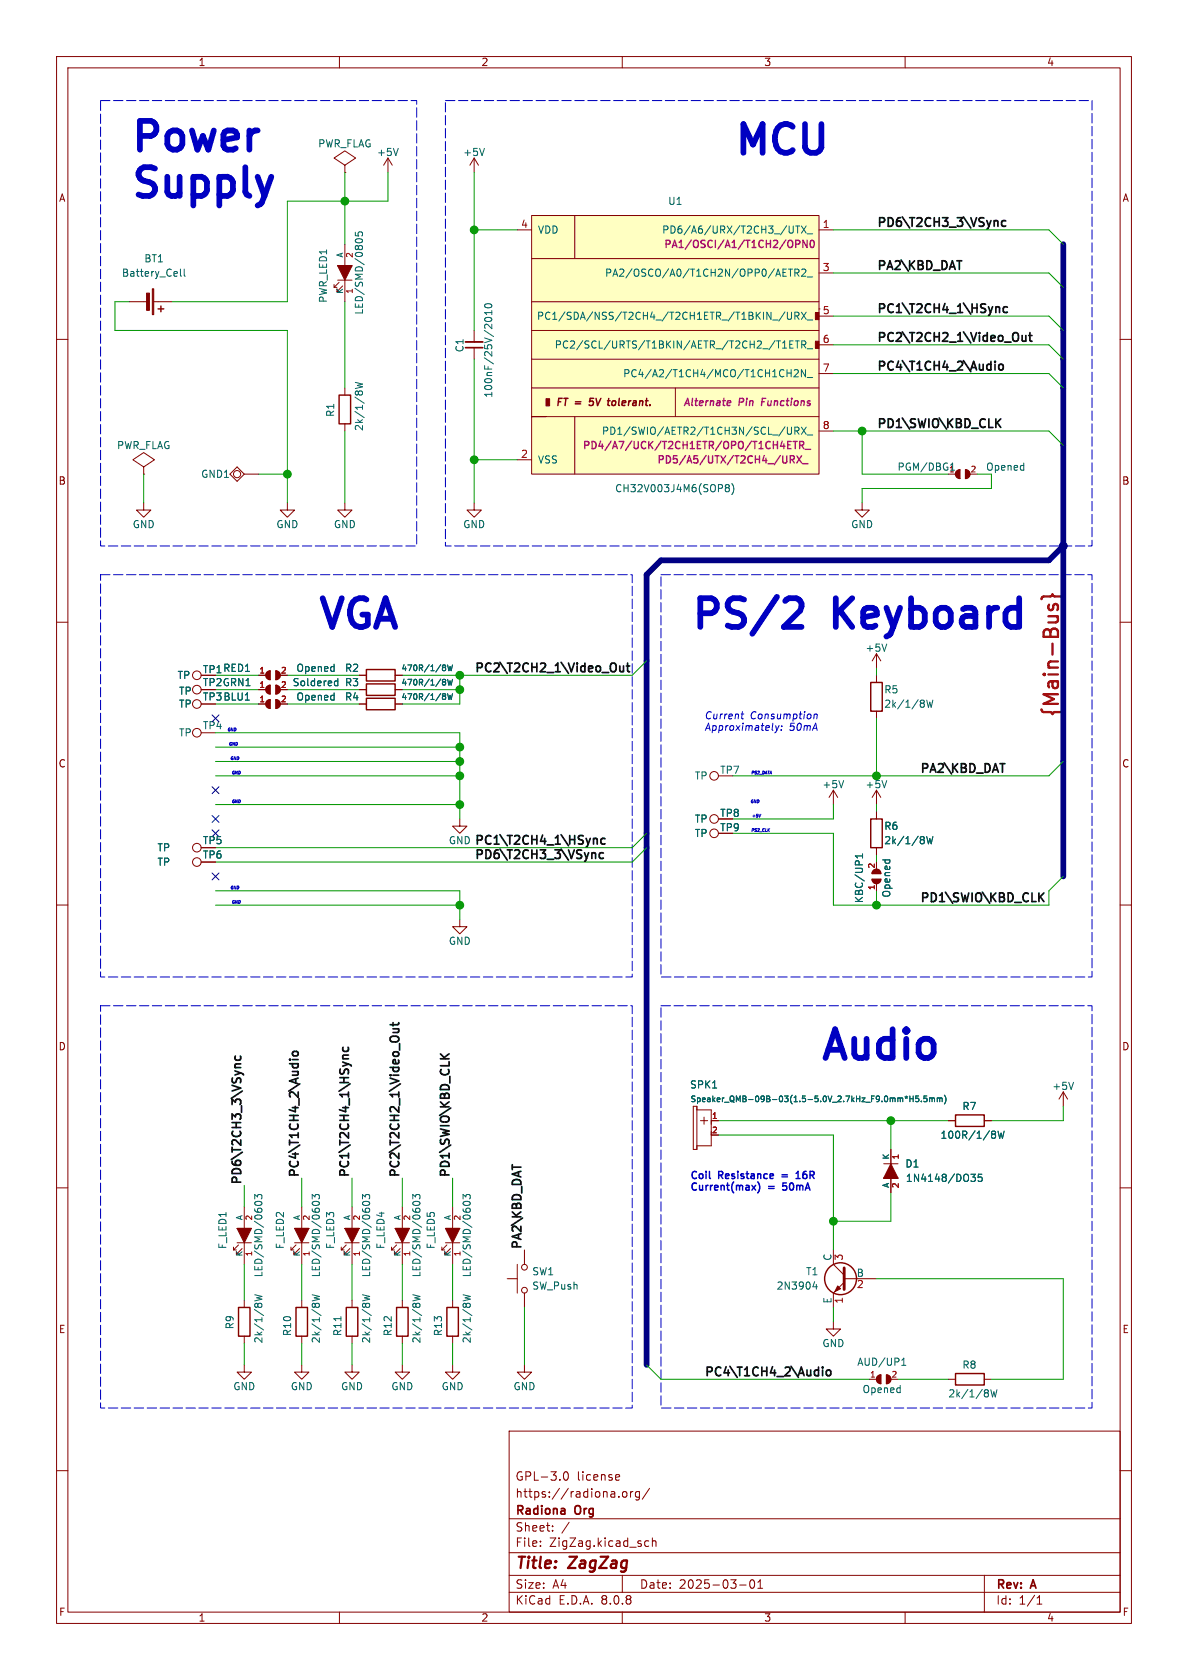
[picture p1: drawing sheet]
<svg xmlns="http://www.w3.org/2000/svg" width="210mm" height="297mm" viewBox="0 0 210 297" stroke-linecap="round" stroke-linejoin="round" font-family="sans-serif">
<g fill="none" stroke="#840000" stroke-width=".18">
<path d="M10 10h190v277h-190zM12 12h186v273h-186zM60 10v2M110 10v2M160 10v2M61 29.2l1.9-1.3-1.9-1.2-1.9 1.2 1.9 1.3v1.3M61 30.5h.1M83.8 27.9l-.7 1.3M83.8 27.9v2.6M83.8 27.9l.8 1.3M22.9 53.3h3.3M27.2 53.3h3.3"/>
<path d="M59.1 50.3v.5M59.7 47h2.5zM59.7 49.5h2.5M59.9 49.9l-.8 .9h.5M60.6 50.5l-1 1.1v-.5M61 43.2v3.8M61 49.5v3.8M83.8 58.4v2.1M10 60h2M61 68.6v1.3M61 74.9v1.3M83.8 61.6v1.9"/>
<path d="M198 60h2M25.4 88.9v1.3h1.3l-1.3 1.2-1.3-1.2h1.3M25.4 82.6l1.9-1.3-1.9-1.3-1.9 1.3 1.9 1.3v1.2M25.4 83.8h.1M41.9 82.6l1.3 1.2-1.3 1.3-1.3-1.3zM43.2 83.8h2.5M50.8 88.9v1.3h1.3l-1.3 1.2-1.3-1.2h1.3M61 88.9v1.3h1.2l-1.2 1.2-1.3-1.2h1.3M83.8 88.9v1.3h1.3l-1.3 1.2-1.3-1.2h1.3M152.4 88.9v1.3h1.3l-1.3 1.2-1.3-1.2h1.3M167.6 83.8h1.3M171.4 83.8h1.3"/>
<path d="M10 110h2M154.9 115.6v2.5M154.9 119.4v1.3M154.9 115.6l-.7 1.2M154.9 115.6l.8 1.2M198 110h2M147.3 139.7l.8 1.3M147.3 139.7v2.5M147.3 139.7l-.7 1.3M154.9 125.7v1.3M154.9 139.7v2.5M154.9 139.7l-.7 1.3"/>
<path d="M154.9 139.7l.8 1.3M10 160h2M154.9 152.4v1.3M154.9 156.2v1.3M198 160h2M81.3 162.6v1.2h1.2l-1.2 1.3-1.3-1.3h1.3M10 210h2M41.9 217.2h2.5zM41.9 219.7h2.5M43.2 213.4v3.8M43.2 219.7v3.8M52.1 217.2h2.5z"/>
<path d="M52.1 219.7h2.5M53.3 213.4v3.8M53.3 219.7v3.8M61 217.2h2.5zM61 219.7h2.5M62.2 213.4v3.8M62.2 219.7v3.8M69.8 217.2h2.6zM69.8 219.7h2.6M71.1 213.4v3.8M71.1 219.7v3.8M78.7 217.2h2.6z"/>
<path d="M78.7 219.7h2.6M80 213.4v3.8M80 219.7v3.8M198 210h2M41.3 220.5v.5M42.2 220.1l-.9 .9h.5M42.8 220.7l-1 1v-.5M43.2 229.9v1.2M43.2 236.2v1.3M51.4 220.5v.5M52.3 220.1l-.9 .9h.5M53 220.7l-1.1 1v-.5"/>
<path d="M53.3 229.9v1.2M53.3 236.2v1.3M60.3 220.5v.5M61.2 220.1l-.9 .9h.5M61.8 220.7l-1 1v-.5M62.2 229.9v1.2M62.2 236.2v1.3M69.2 220.5v.5M70.1 220.1l-.9 .9h.5M70.7 220.7l-1 1v-.5M71.1 229.9v1.2M71.1 236.2v1.3"/>
<path d="M78.1 220.5v.5M79 220.1l-.9 .9h.5M79.6 220.7l-1 1v-.5M80 229.9v1.2M80 236.2v1.3M89.7 226.1h1.7M91.4 223.5v5.1M92.7 221v2.5M92.7 228.6v2.5M43.2 241.3v1.3h1.2l-1.2 1.2-1.3-1.2h1.3M53.3 241.3v1.3h1.3l-1.3 1.2-1.2-1.2h1.2M62.2 241.3v1.3h1.3l-1.3 1.2-1.2-1.2h1.2"/>
<path d="M71.1 241.3v1.3h1.3l-1.3 1.2-1.3-1.2h1.3M80 241.3v1.3h1.3l-1.3 1.2-1.3-1.2h1.3M90 253h108v32h-108zM92.7 241.3v1.3h1.3l-1.3 1.2-1.3-1.2h1.3M10 260h2M90 278.5h108M90 274.5h108M90 268.5h108M95.5 273.2v.2M95.5 272.5v.1M97.7 270.5v.2M97.7 269.8v.1"/>
<path d="M99.8 260.3l.2-.1a.81 .81 0 0 1 .5 .6 .81 .81 0 0 1-.2 .8l-.2 .1a.81 .81 0 0 1-.3-1.4zM100.6 269.1l-1.3 1.9M109 260.7l.5 .1v.2l-.7 .2M109.4 264.5v.2M109.5 261.6l-.5 .1M110 278.5v3M110.1 263.8l.2-.1 .4 .1 .1 .6-.1 .2-.4 .1-.2-.2zM111.5 263.7v1M111.9 263.7l-.3 .1-.1 .2M113 263.8l-.4-.1-.3 .3v.4l.2 .2h.5M113 263.7v1.2l-.3 .3-.3-.1M114 273.2l.3 .2 .4-.1"/>
<path d="M114.7 272.5l-.4-.1-.3 .1M114.8 263.1l-1.3 1.9M115.3 272.5l.2-.1 .4 .1 .1 .9M115.3 271.9v1.5M132.7 279.4l.2-.1a.81 .81 0 0 1 .6 .6 .81 .81 0 0 1-.3 .8l-.2 .1a.81 .81 0 0 1-.3-1.4zM134 279.7l.4-.4v1.5M174 278.5v6.5M198 260h2M60 285v2M90 281.5h108M110 285v2M130.8 280.2h1.1"/>
<path d="M134 280.8h.8M160 285v2M183.3 283.6h.9M183.3 282.5l.5-.4v1.5"/>
<circle cx="41.9" cy="83.8" r=".63"/>
<circle cx="126.2" cy="137.2" r=".76"/>
<circle cx="126.2" cy="147.3" r=".76"/>
<circle cx="126.2" cy="144.8" r=".76"/>
<circle cx="92.7" cy="224" r=".51"/>
<circle cx="92.7" cy="228.1" r=".51"/>
</g>
<g fill="none" stroke="#840000" stroke-width=".25">
<path d="M27.9 54.6h1.1M28.4 54.1v1M59.9 69.9h2.1v5h-2.1zM169 83.4v.7M169.1 83.3l.6-.2v1.5a.76 .76 0 0 1-.7-.5 .76 .76 0 0 1 .1-.8zM169.2 83.3v1M169.3 83.3v1M169.4 83.2v1.3M169.5 83.1v1.4M170.7 83.1a.76 .76 0 0 1 .8 .7 .76 .76 0 0 1-.8 .8zM170.8 83.1v1.4M170.9 83.2v1.3"/>
<path d="M171.1 83.3v1M171.2 83.3v.9M171.3 83.4v.8M153.9 120.7h2.1v5h-2.1zM154.2 155.4h1.5a.76 .76 0 0 1-.8 .8 .76 .76 0 0 1-.7-.8zM154.2 155.6h1.4M154.2 154.3h1.4M154.3 155.7h1.3M154.3 154.2h1.3M154.4 153.9a.76 .76 0 0 1 .8-.2 .76 .76 0 0 1 .5 .7h-1.5zM154.4 156h1M154.4 155.8h1"/>
<path d="M154.4 154.1h1M154.4 153.9h.9M154.6 156.1h.6M154.6 153.8h.7M42.2 231.1h2v5.1h-2zM52.3 231.1h2.1v5.1h-2.1zM61.2 231.1h2v5.1h-2zM70.1 231.1h2v5.1h-2zM79 231.1h2v5.1h-2z"/>
</g>
<g fill="none" stroke="#006464" stroke-width=".18">
<path d="M85.6 26.2l-.4 1.3M31.9 47.6v1.1l.2 .1M32.6 47.6v1.1l.1 .1M62.8 41.1v.6h.6l-.1-.2 .1-.4 .1-.1 .5 .1 .1 .1-.1 .5M63.3 42.9l-.4-.1-.1-.2a.68 .68 0 0 1 .6-.4 .68 .68 0 0 1 .7 .4l-.1 .2-.4 .1M85.7 53.9a.75 .75 0 0 1 1.2 .2 .72 .72 0 0 1-1.2-.1zM86.2 56.8l-.4-.1-.1-.2a.68 .68 0 0 1 .6-.4 .68 .68 0 0 1 .6 .4l-.1 .2-.3 .1M86.9 54.9v.7M86.9 55.3h-1.2l.3 .3M62.8 67.6l1.3 .3-.9 .2 .9 .3-1.3 .3M62.9 69.2l.2-.1 .2 .1M63.4 69.2l.2-.1 .4 .1"/>
<path d="M168 83.1h.8M168.2 82.2l.2-.3v1.2M149.1 138l-.4 1.3M156.8 138l-.5 1.3M163.3 123.8l.1 .2-.1 .3M163.3 124.4l.1 .2-.1 .4M163.8 123.8l.3 1.2 .3-.9 .2 .9 .3-1.2M152.5 151v.7M152.5 151.3h-1.3l.4 .4M45 212v-.8l.5 .4 .1-.4h.6l.1 .2-.1 .6M45.5 213.1l-.3-.1-.2-.2a.68 .68 0 0 1 .7-.4 .68 .68 0 0 1 .6 .4l-.1 .2-.4 .1M55.2 212v-.8l.5 .4 .1-.4h.5l.2 .2-.2 .6"/>
<path d="M55.7 213.1l-.4-.1-.1-.2a.68 .68 0 0 1 .6-.4 .68 .68 0 0 1 .7 .4l-.2 .2-.3 .1M64.1 212v-.8l.5 .4 .1-.4h.5l.1 .2-.1 .6M64.6 213.1l-.4-.1-.1-.2a.68 .68 0 0 1 .6-.4 .68 .68 0 0 1 .6 .4l-.1 .2-.3 .1M73 212v-.8l.5 .4 .1-.4h.5l.1 .2-.1 .6M73.5 213.1l-.4-.1-.1-.2a.68 .68 0 0 1 .6-.4 .68 .68 0 0 1 .6 .4l-.1 .2-.3 .1M81.9 212v-.8l.4 .4 .2-.4h.5l.1 .2-.1 .6M82.3 213.1l-.3-.1-.1-.2a.68 .68 0 0 1 .6-.4 .68 .68 0 0 1 .6 .4l-.1 .2-.4 .1M45 228.9l1.3 .3-.9 .2 .9 .3-1.3 .3M45.1 230.5l.2-.1 .2 .1M45.6 230.5l.2-.1 .4 .1M55.2 228.9l1.3 .3-.9 .2 .9 .3-1.3 .3M55.2 230.5l.2-.1 .3 .1"/>
<path d="M55.8 230.5l.2-.1 .4 .1M60.3 232.8v.7M64.1 228.9l1.2 .3-.9 .2 .9 .3-1.2 .3M64.1 230.5l.2-.1 .3 .1M64.7 230.5l.2-.1 .4 .1M73 228.9l1.2 .3-.9 .2 .9 .3-1.2 .3M73 230.5l.2-.1 .3 .1M73.6 230.5l.2-.1 .4 .1M81.9 228.9l1.2 .3-.9 .2 .9 .3-1.2 .3M81.9 230.5l.2-.1 .2 .1M82.5 230.5l.1-.1 .5 .1"/>
</g>
<g fill="#840000" stroke="#840000" stroke-width=".18">
<path d="M41.9 217.2h2.5l-1.2 2.5z"/>
<path d="M52.1 217.2h2.5l-1.3 2.5z"/>
<path d="M61 217.2h2.5l-1.3 2.5z"/>
<path d="M78.7 217.2h2.6l-1.3 2.5z"/>
<path d="M69.8 217.2h2.6l-1.3 2.5z"/>
<path d="M59.7 47h2.5l-1.2 2.5z"/>
<path d="M26.9 51.1h.3v4.5h-.3z"/>
<path d="M25.9 51.8h.5v3.1h-.5z"/>
</g>
<path d="M82.3 60.5h3" fill="none" stroke="#840000" stroke-width=".33"/>
<path d="M82.3 61.5h3" fill="none" stroke="#840000" stroke-width=".3"/>
<path d="M94 38.1h50.8v45.7h-50.8z" fill="#ffffc2"/>
<g fill="none" stroke="#840000" stroke-width=".18">
<path d="M68.6 27.9l-.8 1.3M68.6 27.9v2.6M68.6 27.9l.7 1.3M94 38.1h50.8v45.7h-50.8zM101.6 38.1v7.6M91.4 40.6h2.6M94 58.4h50.8M94 53.3h50.8M94 45.7h50.8M144.8 54.6h.1M144.8 40.6h2.5M144.8 48.3h2.5"/>
<path d="M144.8 55.9h2.5M94 68.6h50.8M94 63.5h50.8M96.5 73.7h-2.5h50.8M101.6 73.7v10.1M119.4 68.6v5.1M144.8 61h2.5M144.8 66h2.5M144.8 76.2h2.5M91.4 81.3h2.6M45.7 119.4h1.3M49.5 119.4h1.3"/>
<path d="M63.5 119.4h1.3M69.8 119.4h1.3M45.7 124.5h1.3M45.7 121.9h1.3M49.5 124.5h1.3M49.5 121.9h1.3M63.5 124.5h1.3M63.5 121.9h1.3M69.8 124.5h1.3M69.8 121.9h1.3M81.3 144.8v1.3h1.2l-1.2 1.2-1.3-1.2h1.3M154.9 143.5v1.3"/>
<path d="M154.9 149.9v1.2M154.9 152.4v1.3M154.9 156.2v1.3M122.6 195.6v7.6h.6v-7.6M123.2 196.2h2.5v6.4h-2.5M123.8 198.1h1.3M124.5 197.5v1.3M125.7 198.1h1.3M167.6 198.1h1.3M174 198.1h1.3M188 193l-.8 1.3M188 193v2.6"/>
<path d="M188 193l.7 1.3M125.7 200.7h1.3M156.2 208.3h2.5zM156.2 205.7h2.5M157.5 203.2v2.5M157.5 208.3v2.5M147.3 233.7v1.2h-1.3l1.3 1.3 1.3-1.3h-1.3M147.3 221v2.5l1.9 1.9M149.2 226.7l-1.9 1.9v2.5M149.2 226.1h5.7M153.7 243.8h1.2M157.5 243.8h1.2"/>
<path d="M167.6 243.8h1.3M174 243.8h1.3"/>
<circle cx="34.8" cy="119.4" r=".76"/>
<circle cx="34.8" cy="124.5" r=".76"/>
<circle cx="34.8" cy="121.9" r=".76"/>
<circle cx="34.8" cy="129.5" r=".76"/>
<circle cx="34.8" cy="149.9" r=".76"/>
<circle cx="34.8" cy="152.4" r=".76"/>
</g>
<g fill="#840000" stroke="#840000" stroke-width=".18">
<path d="M96.5 70.5h.7v1.3h-.7z"/>
<path d="M144.1 60.3h.7v1.3h-.7z"/>
<path d="M144.1 55.2h.7v1.3h-.7z"/>
<path d="M148.1 227.3l.5 .5-1 .5z"/>
<path d="M157.5 205.7l1.2 2.6h-2.5z"/>
</g>
<g fill="none" stroke="#840000" stroke-width=".25">
<path d="M104.1 71.6h.1M107.4 70.8h.5M107.5 71.6l.2 .1M47.1 119v.6M47.2 118.8l.6-.2v1.5a.76 .76 0 0 1-.7-.4 .76 .76 0 0 1 .1-.9zM47.2 118.9v1M47.4 118.9v1M47.5 118.7v1.3M47.6 118.6v1.4M48.8 118.6a.76 .76 0 0 1 .7 .8 .76 .76 0 0 1-.7 .7zM48.9 118.6v1.4M49 118.7v1.3"/>
<path d="M49.1 118.9v1M49.3 118.9v.9M49.4 119v.8M64.8 118.4h5v2h-5zM47.1 121.5v.7M47.1 124.1v.6M47.2 123.9l.6-.2v1.5a.76 .76 0 0 1-.7-.4 .76 .76 0 0 1 .1-.9zM47.2 121.4l.6-.2v1.5a.76 .76 0 0 1-.7-.5 .76 .76 0 0 1 .1-.8zM47.2 121.4v1M47.2 124v1M47.4 121.4v1M47.4 124v1"/>
<path d="M47.5 121.3v1.3M47.5 123.8v1.3M47.6 121.2v1.4M47.6 123.7v1.4M48.8 123.7a.76 .76 0 0 1 .7 .8 .76 .76 0 0 1-.7 .7zM48.8 121.2a.76 .76 0 0 1 .7 .7 .76 .76 0 0 1-.7 .8zM48.9 121.2v1.4M48.9 123.7v1.4M49 121.3v1.3M49 123.8v1.3M49.1 121.4v1M49.1 124v1"/>
<path d="M49.3 121.4v.9M49.3 124v.8M49.4 121.5v.8M49.4 124.1v.7M64.8 123.4h5v2.1h-5zM64.8 120.9h5v2h-5zM153.9 144.8h2.1v5.1h-2.1zM168.9 197.1h5.1v2h-5.1zM155.1 243.5v.6M155.2 243.3l.5-.2v1.5a.76 .76 0 0 1-.7-.5 .76 .76 0 0 1 .2-.8zM155.2 243.3v1M155.3 243.3v1"/>
<path d="M155.4 243.2v1.3M155.6 243.1v1.4M156.7 243.1a.76 .76 0 0 1 .8 .7 .76 .76 0 0 1-.8 .8zM156.8 243.1v1.4M157 243.2v1.3M157.1 243.3v1M157.2 243.3v.9M157.4 243.5v.7M168.9 242.8h5.1v2.1h-5.1z"/>
<circle cx="148.6" cy="226.1" r="2.82"/>
</g>
<g fill="none" stroke="#c200c2" stroke-width=".25">
<path d="M140.7 43.1h.6l.1-.2-.1-.3-.6-.1v1.3M142.7 42.5v1.3l-.8-1.3v1.3M143.3 42.6l.2-.1a.68 .68 0 0 1 .5 .6 .68 .68 0 0 1-.5 .7l-.2-.2-.1-.3zM128.8 70.8l.3 .1 .1 .2-.7 .2M129 71.6l-.1 .1M138 78.9h.8M139.2 78.6h.5M139.9 78h-.7v1.3h.7M140.2 78h.7M140.6 78v1.3M141.4 78.7l.6-.1 .1-.1-.1-.3-.6-.2v1.3M141.7 78.7l.4 .6"/>
<path d="M142.3 79.4h1M139.7 81.2h.6l.1-.2v-.3l-.7-.1v1.3M140 81.2l.4 .7M140.8 80.6l.9 1.3M141.7 80.6l-.9 1.3M141.9 82h.9"/>
</g>
<g fill="none" stroke="#006464" stroke-width=".18">
<path d="M70.4 26.2l-.4 1.3M140.2 39.9v1.1l-.2 .2M140.6 39.9h.8M141 39.9v1.3M141.7 39.9l.8 1.3M142.5 39.9l-.8 1.3M138.4 48.8h.6M138.4 47.6h.6M138.8 55.1l-1.1 1.7M139.2 55.2v1l.2 .3 .4-.1 .1-.2v-1M139.4 47.6h.7M139.7 47.6v1.2"/>
<path d="M140.5 48.2h.6l.1-.2v-.3l-.7-.1v1.2M140.5 55.9l.6-.1 .1-.2v-.3l-.7-.1v1.3M140.8 48.2l.4 .6M140.8 55.9l.4 .6M141.7 55.2l.8 1.3M141.7 47.7l.5-.1 .3 .3-.8 .9h.8M142.5 55.2l-.8 1.3M142.7 41.3h1M142.7 49h1M142.7 56.6h1M138.3 61.5h.8M138.3 60.6l.4-.3v1.2"/>
<path d="M139.1 66h.8M139.6 60.9h.4M139.9 65.3v1.3M139.9 75.5v1.2l-.2 .1-.5-.1M140.2 60.3h-.6v1.2h.6M140.4 65.5l.5-.2 .2 .4-.8 .9h.8M140.5 76.2l.6-.1 .1-.2v-.3l-.7-.1v1.3M140.6 60.3h.7M140.8 76.2l.4 .6M140.9 60.3v1.2M141.7 75.5l.8 1.3M141.7 60.9h.6l.2-.2-.1-.3-.7-.1v1.2"/>
<path d="M142 60.9l.5 .6M142.4 65.3v1.3l-.7-1.3v1.3M142.5 75.5l-.8 1.3M142.7 61.7h1M142.7 66.7h1M142.7 76.9h1M128.5 86.2l-.3-.2 .3-.3h.2l.2 .2-.2 .3M128.5 86.2l-.3 .3 .1 .3 .2 .1h.3l.1-.2v-.2l-.2-.3M128.5 86.2h.2M129.4 85.5a1.46 1.46 0 0 1 0 1.9M59.7 120v1.2M78.4 117.6l.4 .1-.2 .3"/>
<path d="M78.4 118h.2M78.6 118l.2 .4-.4 .2M79.1 117.6l.3 1 .2-.8 .1 .8 .3-1M43.4 123.8h.7M59.2 121.1l.2 .1h.3M59.7 120.4h-.3l-.2 .1M78.4 122.6l.4 .2-.2 .3M78.4 120.1l.4 .2-.2 .2M78.4 123.1h.2M78.4 120.5h.2M78.6 120.5l.2 .4-.4 .2M78.6 123.1l.2 .4-.4 .2"/>
<path d="M79.1 122.6l.3 1.1 .2-.8 .1 .8 .3-1.1M79.1 120.1l.3 1 .2-.7 .1 .7 .3-1M152.5 151v.7M152.5 151.3h-1.3l.4 .4M163.3 148l.1 .1-.1 .3M163.3 148.5l.1 .2-.1 .4M163.8 147.9l.3 1.3 .3-.9 .2 .9 .3-1.3M126 192.3h.7M160 193.9l.2 .1M160.2 193.8v.2M160.2 194l-.1 .2M160.2 194l.2 .2"/>
<path d="M160.5 193.9l-.3 .1M160.8 193.8v1M160.8 194.2h.6M161.4 193.8v1M162.4 193.8h-.5v.4h.4l.1 .5-.2 .1-.3-.1M162.9 194.7v.1M163.8 193.8h-.4l-.1 .4h.5v.5l-.1 .1-.4-.1M164.3 194.2l.3-.1 .2 .1M164.3 194.1v.7M164.8 194.2l.1-.1h.2l.1 .7M164.8 194.2v.6M165.7 194.2l.3-.1 .1 .1"/>
<path d="M165.7 194.1v.7M166.1 194.2l.2-.1h.2l.1 .7M166.1 194.2v.6M166.9 193.6a1.17 1.17 0 0 1 0 1.6M175.5 200h.3l.2 .2-.2 .3M176.4 200l.3 1.2 .3-.9 .2 .9 .3-1.2M189.8 191.3l-.4 1.3M171.6 207.6h.8l-.4 .5 .4 .1v.4l-.2 .3h-.4M173.6 207.6h-.6l-.1 .6 .2-.1h.4l.1 .2v.4l-.2 .2-.5-.2M175.5 200.5h.3M175.8 200.5l.2 .3v.2l-.1 .2h-.4M144 226.6l-.3 .9h.8"/>
<path d="M144.3 227.1v.8M159.4 241.4h.7M159.4 240.5l.4-.4v1.3M174.6 245.7l.1 .2-.1 .3M174.6 246.3l.1 .2-.1 .4M175.1 245.7l.4 1.3 .2-.9 .2 .9 .3-1.3"/>
</g>
<path d="M149.2 224.2v3.8" fill="none" stroke="#840000" stroke-width=".51"/>
<g fill="none" stroke="#0f0f0f" stroke-width=".3">
<path d="M177.8 39.1l-.5-.1-.2 .3v.4l.1 .2h.6M176.5 54.2l.2 .3v.8M178.1 54.3l-.5-.1-.3 .3v.5l.2 .2h.6M180.7 59.3l.1 1h.3l.2-.1M181.3 59.3v1M181.8 59.3h.6M182.1 58.8v1.3l.3 .2M176.3 74.7l.6 .9M176.6 64.5l.2-.1 .5 .1v.6l-.1 .2-.4 .1-.2-.1zM176.9 74l-.9 .9M109.6 117.7v1l.4 .1 .2-.2M110.2 117.7v1.1"/>
<path d="M110.7 117.7h.6M110.9 117.2v1.3l.4 .3M105.4 148.2l.2 .2v.8M106.7 150.8h-.5l-.3 .2v.5l.2 .2h.6M107 148.3l-.5-.1-.3 .3v.4l.2 .3h.6M183.9 158.5l.6 .9M184.5 157.9l-.8 .8M41.6 186.7l-.1 .4 .3 .3h.5l.2-.1v-.6M51.8 186l.2-.1h.4l.2 .1 .1 .4-.3 .3h-.4l-.3-.3zM60.7 185.1l-.1 .5 .3 .3h.4l.2-.2v-.6M61.6 186.5h-.8l-.2 .2M69.5 181.9h1"/>
<path d="M69.5 180.8v.6M70.3 181.9l.2 .2-.1 .4h-.9M70.5 180.8l-.2 .4h-1.3M77.9 186.3l.8 .9M79.4 186.3l-.9 .7M146.1 242.3l.3-.1 .4 .1 .1 .6-.2 .2-.3 .1-.3-.1z"/>
</g>
<path d="M184.1 105.9l.1-.3 .3-.2h1.2l.4-.3 .3 .3h1.2l.3 .2 .1 .3M185.4 106.9l-.1 .6M186.2 107.5l.1-.6 .4-.1 .3 .3v.5" fill="none" stroke="#c20000" stroke-width=".41"/>
<path d="M134 209a1.47 1.47 0 0 1-.1 1.9M138.4 210.3h.1M138.4 209.1v.6M140.7 208.4h.7M140.7 207.4l.4-.3v1.3" fill="none" stroke="#0000c2" stroke-width=".25"/>
<path d="M139 106l.5-.2h1.2a1.38 1.38 0 0 1 .8 2.1l-2.9 2.9h3.1" fill="none" stroke="#0000c2" stroke-width="1"/>
<path d="M131 126.2h.5M131.2 125.8l-.1 1.1 .3 .2M137.1 128.3l.2 .8M137.3 129.1l-.3 .4M137.7 128.3l-.4 .8M138.1 129v.1M138.2 128.3v.2M143.9 126.4l.2-.2 .3 .1v.8M143.9 126.2l-.1 .9M134.5 144l-.2 .5" fill="none" stroke="#0000c2" stroke-width=".18"/>
<path d="M17.8 17.8h55.9v78.7h-55.9zM78.7 17.8h114.3v78.7h-114.3zM17.8 101.6h94v71.1h-94zM116.8 101.6h76.2v71.1h-76.2zM17.8 177.8h94v71.1h-94zM116.8 177.8h76.2v71.1h-76.2z" fill="none" stroke="#0000c2" stroke-width=".18" stroke-dasharray="1.7 .6"/>
<path d="M188 43.2v111.7M188 96.5l-2.6 2.6h-68.6l-2.5 2.5v139.7" fill="none" stroke="#000084" stroke-width="1"/>
<g fill="none" stroke="#009600" stroke-width=".18">
<path d="M61 30.5v12.7M68.6 30.5v5.1h-17.8v17.7h-20.3M83.8 30.5v27.9M22.9 53.3h-2.6v5.1h30.5v30.5M61 53.3v15.3M83.8 40.6h7.6M147.3 40.6h38.1l2.6 2.6M147.3 55.9h38.1l2.6 2.5M147.3 48.3h38.1l2.6 2.5M61 76.2v12.7M83.8 63.5v25.4M147.3 66h38.1l2.6 2.6"/>
<path d="M147.3 76.2h38.1l2.6 2.5M147.3 61h38.1l2.6 2.5M152.4 76.2v7.6h15.2M25.4 83.8v5.1M45.7 83.8h5.1M83.8 81.3h7.6M172.7 83.8h2.6v2.6h-22.9v2.5M38.1 119.4h7.6M50.8 119.4h12.7M81.3 119.4v5.1h-10.2M114.3 116.8l-2.5 2.6h-40.7M154.9 118.1v1.3"/>
<path d="M38.1 121.9h7.6M38.1 129.5h43.2v15.3M38.1 124.5h7.6M38.1 132.1h43.2M38.1 137.2h43.2M38.1 134.6h43.2M50.8 121.9h12.7M50.8 124.5h12.7M71.1 121.9h10.2M154.9 127v10.2M188 134.6l-2.6 2.6h-55.9M38.1 157.5h43.2v5.1"/>
<path d="M38.1 142.2h43.2M114.3 147.3l-2.5 2.6h-73.7M114.3 149.9l-2.5 2.5h-73.7M129.5 147.3h17.8v12.7h38.1v-2.5l2.6-2.6M147.3 142.2v2.6h-17.8M154.9 142.2v1.3M154.9 151.1v1.3M154.9 157.5v2.5M38.1 160h43.2M127 198.1h40.6M157.5 198.1v5.1M188 195.6v2.5h-12.7"/>
<path d="M43.2 209.6v3.8M53.3 208.3v5.1M62.2 208.3v5.1M71.1 208.3v5.1M80 208.3v5.1M127 200.7h20.3v20.3M157.5 210.8v5.1h-10.2M43.2 223.5v6.4M43.2 237.5v3.8M53.3 223.5v6.4M53.3 237.5v3.8M62.2 223.5v6.4"/>
<path d="M62.2 237.5v3.8M71.1 223.5v6.4M71.1 237.5v3.8M80 223.5v6.4M80 237.5v3.8M92.7 231.1v10.2M147.3 231.1v2.6M154.9 226.1h33.1v17.7h-12.7M114.3 241.3l2.5 2.5h36.9M158.7 243.8h8.9"/>
</g>
<path d="M37.5 126.4l1.2 1.2M37.5 139.1l1.2 1.2M38.7 126.4l-1.2 1.2M38.7 139.1l-1.2 1.2M37.5 144.2l1.2 1.2M37.5 154.3l1.2 1.2M37.5 146.7l1.2 1.2M38.7 144.2l-1.2 1.2M38.7 154.3l-1.2 1.2M38.7 146.7l-1.2 1.2" fill="none" stroke="#000084" stroke-width=".18"/>
<g fill="#009600" stroke="#009600" stroke-width=".18">
<circle cx="147.3" cy="215.9" r=".69"/>
<circle cx="154.9" cy="160" r=".69"/>
<circle cx="81.3" cy="160" r=".69"/>
<circle cx="81.3" cy="121.9" r=".69"/>
<circle cx="81.3" cy="137.2" r=".69"/>
<circle cx="81.3" cy="134.6" r=".69"/>
<circle cx="81.3" cy="142.2" r=".69"/>
<circle cx="81.3" cy="132.1" r=".69"/>
<circle cx="81.3" cy="119.4" r=".69"/>
<circle cx="157.5" cy="198.1" r=".69"/>
<circle cx="83.8" cy="81.3" r=".69"/>
<circle cx="83.8" cy="40.6" r=".69"/>
<circle cx="152.4" cy="76.2" r=".69"/>
<circle cx="154.9" cy="137.2" r=".69"/>
<circle cx="61" cy="35.6" r=".69"/>
<circle cx="50.8" cy="83.8" r=".69"/>
</g>
<circle cx="188" cy="96.5" r=".69" fill="#000084" stroke="#000084" stroke-width=".18"/>
<g font-size="7.1" fill="#0000c2">
<text x="22.9" y="27.1">Power</text>
<text x="129.5" y="27.7">MCU</text>
<text x="22.9" y="35.3">Supply</text>
<text x="55.9" y="111.5">VGA</text>
<text x="121.9" y="111.5">PS/2</text>
<text x="147.9" y="111.5">Keyboard</text>
<text x="144.8" y="187.7">Audio</text>
</g>
<text font-size="3.5" fill="#c20000" x="187.4" y="127" transform="rotate(-90 187.4 127)">{Main-Bus}</text>
<g font-size="2.8" fill="#840000">
<text x="91" y="277.9">Title:</text>
<text x="100.7" y="277.9">ZagZag</text>
</g>
<g font-size="2.1" fill="#0f0f0f">
<text x="154.9" y="40.2">PD6\T2CH3_3\VSync</text>
<text x="154.9" y="47.8">PA2\KBD_DAT</text>
<text x="154.9" y="55.5">PC1\T2CH4_1\HSync</text>
<text x="154.9" y="65.6">PC4\T1CH4_2\Audio</text>
<text x="154.9" y="60.5">PC2\T2CH2_1\Video_Out</text>
<text x="154.9" y="75.8">PD1\SWIO\KBD_CLK</text>
<text x="83.8" y="119">PC2\T2CH2_1\Video_Out</text>
<text x="162.6" y="136.7">PA2\KBD_DAT</text>
<text x="83.8" y="149.4">PC1\T2CH4_1\HSync</text>
<text x="83.8" y="152">PD6\T2CH3_3\VSync</text>
<text x="162.6" y="159.6">PD1\SWIO\KBD_CLK</text>
<text x="42.8" y="209.5" transform="rotate(-90 42.8 209.5)">PD6\T2CH3_3\VSync</text>
<text x="52.9" y="208.3" transform="rotate(-90 52.9 208.3)">PC4\T1CH4_2\Audio</text>
<text x="61.8" y="208.3" transform="rotate(-90 61.8 208.3)">PC1\T2CH4_1\HSync</text>
<text x="70.7" y="208.3" transform="rotate(-90 70.7 208.3)">PC2\T2CH2_1\Video_Out</text>
<text x="79.6" y="208.3" transform="rotate(-90 79.6 208.3)">PD1\SWIO\KBD_CLK</text>
<text x="92.3" y="221" transform="rotate(-90 92.3 221)">PA2\KBD_DAT</text>
<text x="124.5" y="243.4">PC4\T1CH4_2\Audio</text>
</g>
<g font-size="2.1" fill="#840000">
<text x="91" y="262">GPL-3.0</text>
<text x="102" y="262">license</text>
<text x="91" y="268.2">Radiona</text>
<text x="91" y="265">https://radiona.org/</text>
<text x="101.7" y="268.2">Org</text>
<text x="91" y="273.7">File:</text>
<text x="91" y="271">Sheet:</text>
<text x="97.1" y="273.7">ZigZag.kicad_sch</text>
<text x="91" y="281.1">Size:</text>
<text x="97.7" y="281.1">A4</text>
<text x="113" y="281.1">Date:</text>
<text x="120" y="281.1">2025-03-01</text>
<text x="176" y="281.3">Rev:</text>
<text x="182.4" y="281.3">A</text>
<text x="91" y="283.9">KiCad</text>
<text x="98.7" y="283.9">E.D.A.</text>
<text x="106.3" y="283.9">8.0.8</text>
<text x="176" y="283.9">Id:</text>
<text x="180.1" y="283.9">1/1</text>
</g>
<g font-size="1.8" fill="#840000">
<text x="35" y="11.9">1</text>
<text x="85" y="11.9">2</text>
<text x="135" y="11.9">3</text>
<text x="185" y="11.9">4</text>
<text x="10.3" y="35.9">A</text>
<text x="198.4" y="35.9">A</text>
<text x="98.1" y="72.1">FT =</text>
<text x="104.6" y="72.1">5V</text>
<text x="108.4" y="72.1">tolerant.</text>
<text x="10.3" y="85.9">B</text>
<text x="198.3" y="85.9">B</text>
<text x="35.8" y="119.2">TP1 RED1</text>
<text x="35.8" y="124.1">TP3 BLU1</text>
<text x="35.8" y="121.5">TP2GRN1</text>
<text x="10.3" y="135.9">C</text>
<text x="198.3" y="135.9">C</text>
<text x="35.8" y="149.5">TP5</text>
<text x="127.2" y="147.2">TP9</text>
<text x="127.2" y="144.6">TP8</text>
<text x="35.8" y="152">TP6</text>
<text x="10.3" y="185.9">D</text>
<text x="198.3" y="185.9">D</text>
<text x="10.3" y="235.9">E</text>
<text x="198.3" y="235.9">E</text>
<text x="10.3" y="285.9">F</text>
<text x="35" y="286.9">1</text>
<text x="85" y="286.9">2</text>
<text x="135" y="286.9">3</text>
<text x="185" y="286.9">4</text>
<text x="198.4" y="285.9">F</text>
</g>
<g font-size="1.8" fill="#006464">
<text x="56.1" y="26.3">PWR_FLAG</text>
<text x="66.5" y="27.8">+5V</text>
<text x="81.8" y="27.8">+5V</text>
<text x="95" y="41.5">VDD</text>
<text x="117" y="41.5">PD6/A6/URX/T2CH3_/UTX_</text>
<text x="118" y="36.4">U1</text>
<text x="25.4" y="46.6">BT1</text>
<text x="21.5" y="49.1">Battery_Cell</text>
<text x="58" y="53.6" transform="rotate(-90 58 53.6)">PWR_LED1</text>
<text x="106.9" y="49.1">PA2/OSCO/A0/T1CH2N/OPP0/AETR2_</text>
<text x="64.4" y="55.7" transform="rotate(-90 64.4 55.7)">LED/SMD/0805</text>
<text x="94.8" y="56.7">PC1/SDA/NSS/T2CH4_/T2CH1ETR_/T1BKIN_/URX_</text>
<text x="82.1" y="62.4" transform="rotate(-90 82.1 62.4)">C1</text>
<text x="98" y="61.8">PC2/SCL/URTS/T1BKIN/AETR_/T2CH2_/T1ETR_</text>
<text x="87.2" y="70.4" transform="rotate(-90 87.2 70.4)">100nF/25V/2010</text>
<text x="110.1" y="66.9">PC4/A2/T1CH4/MCO/T1CH1CH2N_</text>
<text x="59.3" y="73.8" transform="rotate(-90 59.3 73.8)">R1</text>
<text x="64.4" y="76.3" transform="rotate(-90 64.4 76.3)">2k/1/8W</text>
<text x="106.3" y="77.1">PD1/SWIO/AETR2/T1CH3N/SCL_/URX_</text>
<text x="20.6" y="79.6">PWR_FLAG</text>
<text x="95" y="82.1">VSS</text>
<text x="158.6" y="83.4">PGM/DBG1</text>
<text x="174.2" y="83.4">Opened</text>
<text x="35.5" y="84.7">GND1</text>
<text x="108.6" y="87.2">CH32V003J4M6(SOP8)</text>
<text x="23.4" y="93.6">GND</text>
<text x="48.8" y="93.6">GND</text>
<text x="58.9" y="93.6">GND</text>
<text x="81.8" y="93.6">GND</text>
<text x="150.4" y="93.6">GND</text>
<text x="52.3" y="119">Opened</text>
<text x="60.9" y="119">R2</text>
<text x="152.9" y="115.4">+5V</text>
<text x="31.3" y="120.2">TP</text>
<text x="31.5" y="125.3">TP</text>
<text x="31.5" y="123">TP</text>
<text x="51.6" y="121.5">Soldered</text>
<text x="52.3" y="124.1">Opened</text>
<text x="60.9" y="124.1">R4</text>
<text x="60.9" y="121.5">R3</text>
<text x="156.2" y="122.8">R5</text>
<text x="156.2" y="125.3">2k/1/8W</text>
<text x="31.5" y="130.4">TP</text>
<text x="35.8" y="129.1">TP4</text>
<text x="127.2" y="137">TP7</text>
<text x="122.7" y="138">TP</text>
<text x="145.3" y="139.5">+5V</text>
<text x="152.9" y="139.5">+5V</text>
<text x="79.2" y="149.5">GND</text>
<text x="122.7" y="148.2">TP</text>
<text x="122.7" y="145.6">TP</text>
<text x="156.2" y="146.9">R6</text>
<text x="156.2" y="149.5">2k/1/8W</text>
<text x="27.7" y="150.7">TP</text>
<text x="27.7" y="153.3">TP</text>
<text x="152.8" y="159.8" transform="rotate(-90 152.8 159.8)">KBC/UP1</text>
<text x="157.6" y="158.8" transform="rotate(-90 157.6 158.8)">Opened</text>
<text x="79.2" y="167.2">GND</text>
<text x="121.9" y="192.6">SPK1</text>
<text x="170" y="196.4">R7</text>
<text x="185.9" y="192.9">+5V</text>
<text x="166.2" y="201.5">100R/1/8W</text>
<text x="159.9" y="206.6">D1</text>
<text x="160" y="209.1">1N4148/DO35</text>
<text x="40.2" y="220.9" transform="rotate(-90 40.2 220.9)">F_LED1</text>
<text x="50.4" y="220.9" transform="rotate(-90 50.4 220.9)">F_LED2</text>
<text x="59.3" y="220.9" transform="rotate(-90 59.3 220.9)">F_LED3</text>
<text x="68.2" y="220.9" transform="rotate(-90 68.2 220.9)">F_LED4</text>
<text x="77.1" y="220.9" transform="rotate(-90 77.1 220.9)">F_LED5</text>
<text x="46.6" y="225.9" transform="rotate(-90 46.6 225.9)">LED/SMD/0603</text>
<text x="56.7" y="225.9" transform="rotate(-90 56.7 225.9)">LED/SMD/0603</text>
<text x="65.6" y="225.9" transform="rotate(-90 65.6 225.9)">LED/SMD/0603</text>
<text x="74.5" y="225.9" transform="rotate(-90 74.5 225.9)">LED/SMD/0603</text>
<text x="83.4" y="225.9" transform="rotate(-90 83.4 225.9)">LED/SMD/0603</text>
<text x="94" y="225.7">SW1</text>
<text x="142.4" y="225.7">T1</text>
<text x="147.1" y="223" transform="rotate(-90 147.1 223)">C</text>
<text x="151.3" y="225.8">B</text>
<text x="94" y="228.2">SW_Push</text>
<text x="137.2" y="228.2">2N3904</text>
<text x="147.1" y="230.5" transform="rotate(-90 147.1 230.5)">E</text>
<text x="41.5" y="235.1" transform="rotate(-90 41.5 235.1)">R9</text>
<text x="46.6" y="237.6" transform="rotate(-90 46.6 237.6)">2k/1/8W</text>
<text x="51.7" y="236.3" transform="rotate(-90 51.7 236.3)">R10</text>
<text x="56.7" y="237.6" transform="rotate(-90 56.7 237.6)">2k/1/8W</text>
<text x="60.6" y="236.3" transform="rotate(-90 60.6 236.3)">R11</text>
<text x="65.6" y="237.6" transform="rotate(-90 65.6 237.6)">2k/1/8W</text>
<text x="69.4" y="236.3" transform="rotate(-90 69.4 236.3)">R12</text>
<text x="74.5" y="237.6" transform="rotate(-90 74.5 237.6)">2k/1/8W</text>
<text x="78.3" y="236.3" transform="rotate(-90 78.3 236.3)">R13</text>
<text x="83.4" y="237.6" transform="rotate(-90 83.4 237.6)">2k/1/8W</text>
<text x="145.3" y="238.4">GND</text>
<text x="41.1" y="246">GND</text>
<text x="51.3" y="246">GND</text>
<text x="60.2" y="246">GND</text>
<text x="69.1" y="246">GND</text>
<text x="78" y="246">GND</text>
<text x="90.7" y="246">GND</text>
<text x="151.4" y="241.7">AUD/UP1</text>
<text x="170" y="242.2">R8</text>
<text x="152.4" y="246.5">Opened</text>
<text x="167.5" y="247.2">2k/1/8W</text>
</g>
<g font-size="1.8" fill="#a90000">
<text x="92" y="40.4">4</text>
<text x="145.3" y="40.4">1</text>
<text x="145.3" y="48">3</text>
<text x="145.3" y="55.6">5</text>
<text x="145.3" y="60.7">6</text>
<text x="145.3" y="65.8">7</text>
<text x="145.3" y="75.9">8</text>
<text x="92" y="81">2</text>
<text x="149.3" y="223" transform="rotate(-90 149.3 223)">3</text>
<text x="149.3" y="230.6" transform="rotate(-90 149.3 230.6)">1</text>
<text x="151.4" y="228">2</text>
</g>
<g font-size="1.8" fill="#c200c2">
<text x="117.2" y="44.2">PA1/OSCI/A1/T1CH2/OPN0</text>
<text x="120.6" y="72.1">Alternate</text>
<text x="130.6" y="72.1">Pin</text>
<text x="135.1" y="72.1">Functions</text>
<text x="102.8" y="79.8">PD4/A7/UCK/T2CH1ETR/OPO/T1CH4ETR_</text>
<text x="116" y="82.3">PD5/A5/UTX/T2CH4_/URX_</text>
</g>
<g font-size="1.8" fill="#0000c2">
<text x="124.5" y="127.2">Current</text>
<text x="124.5" y="129.3">Approximately:</text>
<text x="132.6" y="127.2">Consumption</text>
<text x="139.5" y="129.3">50mA</text>
<text x="121.9" y="208.5">Coil</text>
<text x="127.1" y="208.5">Resistance</text>
<text x="138.8" y="208.5">=</text>
<text x="141.8" y="208.5">16R</text>
<text x="121.9" y="210.6">Current(max)</text>
<text x="135.9" y="210.6">=</text>
<text x="139" y="210.6">50mA</text>
</g>
<g font-size="1.4" fill="#006464">
<text x="60.7" y="45.6" transform="rotate(-90 60.7 45.6)">A</text>
<text x="62.7" y="45.7" transform="rotate(-90 62.7 45.7)">2</text>
<text x="60.7" y="52.1" transform="rotate(-90 60.7 52.1)">K</text>
<text x="167.7" y="83.6">1</text>
<text x="70.9" y="118.8">470R/1/8W</text>
<text x="70.9" y="123.9">470R/1/8W</text>
<text x="70.9" y="121.4">470R/1/8W</text>
<text x="122" y="195">Speaker_QMB-09B-03(1.5-5.0V_2.7kHz_F9.0mm*H5.5mm)</text>
<text x="157.2" y="205.1" transform="rotate(-90 157.2 205.1)">K</text>
<text x="42.9" y="215.8" transform="rotate(-90 42.9 215.8)">A</text>
<text x="44.9" y="215.9" transform="rotate(-90 44.9 215.9)">2</text>
<text x="53.1" y="215.8" transform="rotate(-90 53.1 215.8)">A</text>
<text x="55.1" y="215.9" transform="rotate(-90 55.1 215.9)">2</text>
<text x="62" y="215.8" transform="rotate(-90 62 215.8)">A</text>
<text x="64" y="215.9" transform="rotate(-90 64 215.9)">2</text>
<text x="70.9" y="215.8" transform="rotate(-90 70.9 215.8)">A</text>
<text x="72.8" y="215.9" transform="rotate(-90 72.8 215.9)">2</text>
<text x="79.8" y="215.8" transform="rotate(-90 79.8 215.8)">A</text>
<text x="81.7" y="215.9" transform="rotate(-90 81.7 215.9)">2</text>
<text x="157.2" y="210.1" transform="rotate(-90 157.2 210.1)">A</text>
<text x="42.9" y="222.2" transform="rotate(-90 42.9 222.2)">K</text>
<text x="53.1" y="222.2" transform="rotate(-90 53.1 222.2)">K</text>
<text x="62" y="222.2" transform="rotate(-90 62 222.2)">K</text>
<text x="70.9" y="222.2" transform="rotate(-90 70.9 222.2)">K</text>
<text x="79.8" y="222.2" transform="rotate(-90 79.8 222.2)">K</text>
</g>
<g font-size="1.4" fill="#a90000">
<text x="62.7" y="52" transform="rotate(-90 62.7 52)">1</text>
<text x="171.5" y="83.6">2</text>
<text x="45.7" y="119.1">1</text>
<text x="49.6" y="119.1">2</text>
<text x="45.7" y="124.2">1</text>
<text x="45.7" y="121.7">1</text>
<text x="49.6" y="124.2">2</text>
<text x="49.6" y="121.7">2</text>
<text x="154.7" y="153.6" transform="rotate(-90 154.7 153.6)">2</text>
<text x="154.7" y="157.5" transform="rotate(-90 154.7 157.5)">1</text>
<text x="125.8" y="197.9">1</text>
<text x="125.8" y="200.4">2</text>
<text x="159.2" y="205.1" transform="rotate(-90 159.2 205.1)">1</text>
<text x="159.2" y="210.2" transform="rotate(-90 159.2 210.2)">2</text>
<text x="44.9" y="222.2" transform="rotate(-90 44.9 222.2)">1</text>
<text x="55.1" y="222.2" transform="rotate(-90 55.1 222.2)">1</text>
<text x="64" y="222.2" transform="rotate(-90 64 222.2)">1</text>
<text x="72.8" y="222.2" transform="rotate(-90 72.8 222.2)">1</text>
<text x="81.7" y="222.2" transform="rotate(-90 81.7 222.2)">1</text>
<text x="153.7" y="243.6">1</text>
<text x="157.5" y="243.6">2</text>
</g>
<g font-size=".7" fill="#0000c2">
<text x="40.1" y="129.3">GND</text>
<text x="40.4" y="131.8">GND</text>
<text x="40.6" y="134.4">GND</text>
<text x="40.9" y="136.9">GND</text>
<text x="132.7" y="136.9">PS2_DATA</text>
<text x="40.9" y="142">GND</text>
<text x="132.6" y="142">GND</text>
<text x="132.7" y="147.1">PS2_CLK</text>
<text x="132.8" y="144.5">+5V</text>
<text x="40.6" y="157.2">GND</text>
<text x="40.9" y="159.8">GND</text>
</g>
</svg>
